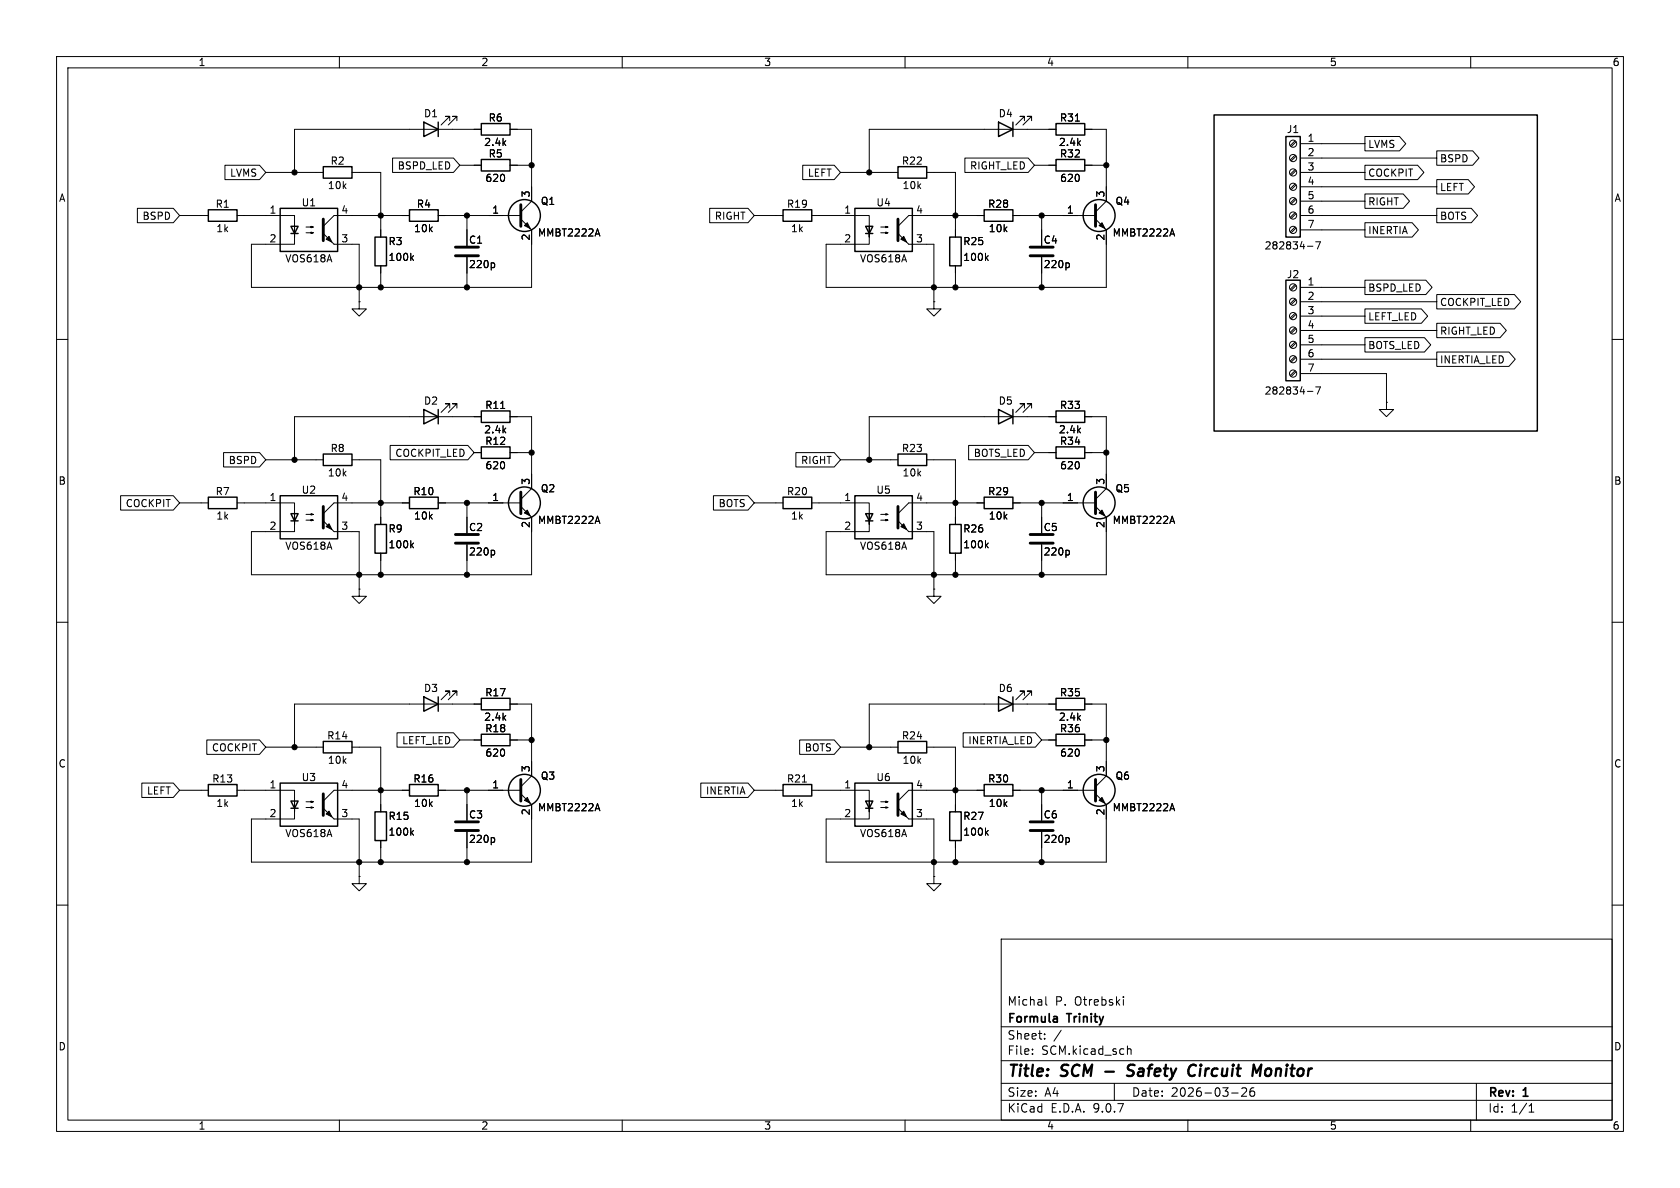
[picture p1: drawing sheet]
<svg xmlns="http://www.w3.org/2000/svg" width="297mm" height="210mm" viewBox="0 0 297 210" stroke-linecap="round" stroke-linejoin="round" font-family="sans-serif">
<g fill="none" stroke="#000" stroke-width=".18">
<path d="M10 10h277v190h-277zM12 12h273v186h-273zM60 10v2M110 10v2M160 10v2M210 10v2M260 10v2M24.3 36.8h6.3l1.1 1.3-1.1 1.3h-6.3zM31.7 38.1h5.1M39.8 29.2h6.1l1.1 1.3-1.1 1.3h-6.1zM41.9 38.1h10.2v3.8v-1.9M47 30.5h10.1"/>
<path d="M62.2 30.5h5.1v11.4M69.4 27.9h10.8l1.1 1.3-1.1 1.3h-10.8zM72.4 38.1h-13.3l-2 1.9M77.5 38.1h14.6M79.5 21.3v-.7h-.8h.8l-1.5 1.5M80.8 21.3v-.7h-.8h.8l-1.6 1.5M81.3 29.2h3.8M82.5 38.1v5.3M85.1 22.9h-33v7.6M90.2 22.9h3.8v12.7l-1.9 1.9M90.2 29.2h3.8M92.1 38.7l1.9 1.9v10.2h-49.6v-7.6h7.7v-1.9"/>
<path d="M125.5 36.8h6.7l1.1 1.3-1.1 1.3h-6.7zM133.3 38.1h5.1M141.9 29.2h5.6l1.1 1.3-1.1 1.3h-5.6zM143.5 38.1h10.2v3.8v-1.9M148.6 30.5h10.1M163.8 30.5h5.1v11.4M170.6 27.9h11.2l1.1 1.3-1.1 1.3h-11.2zM174 38.1h-13.3l-2 1.9M179.1 38.1h14.6M181.1 21.3v-.7h-.8h.8l-1.5 1.5M182.4 21.3v-.7h-.8h.8l-1.6 1.5M182.9 29.2h3.8"/>
<path d="M184.1 38.1v5.3M186.7 22.9h-33v7.6M190.1 21.4h.7M191.8 22.9h3.8v12.7l-1.9 1.9M191.8 29.2h3.8M193.7 38.7l1.9 1.9v10.2h-49.6v-7.6h7.7v-1.9M229 24.9l-.9 .8M229 27.4l-.9 .9M229 30l-.9 .8M229 32.5l-.9 .9M229 35.1l-.9 .8M229 37.6l-.9 .8"/>
<path d="M229.1 25.1l-.8 .8M229.1 27.6l-.8 .8M229.1 30.1l-.8 .9M229.1 32.7l-.8 .8M229.1 35.2l-.8 .9M229.1 37.8l-.8 .8M229.9 38.1h24.1M229.9 25.4h11.4M229.9 27.9h24.1M229.9 30.5h11.4M229.9 33h24.1M229.9 35.6h11.4"/>
<path d="M241.3 24.1h6.1l1.1 1.3-1.1 1.3h-6.1zM241.3 39.4h8.3l1.2 1.2-1.2 1.3h-8.3zM241.3 34.3h6.8l1.1 1.3-1.1 1.2h-6.8zM241.3 29.2h9.3l1.1 1.3-1.1 1.3h-9.3zM254 31.7h5.6l1.1 1.3-1.1 1.3h-5.6zM254 26.7h6.4l1.1 1.2-1.1 1.3h-6.4zM254 36.8h6.1l1.1 1.3-1.1 1.3h-6.1zM54.1 40.1h1.3l-.4 .2v-.3l.4 .1M54.1 41.1h1.3l-.4 .2v-.3l.4 .1M59.1 43.2h4.4v10.1M63.5 53.3v1.3h1.3l-1.3 1.3-1.3-1.3h1.3M63.5 53.3h.1"/>
<path d="M67.3 47v3.8M72.7 45.6l.4 .4M73.1 45.2l-.5 .5M82.5 45.5v5.3M87.2 46.5l.3 .2v.4l-.3 .2M105.3 41.4h.6M105.6 40.5l.5 1.2M155.7 40.1h1.3l-.4 .2v-.3l.4 .1M155.7 41.1h1.3l-.4 .2v-.3l.4 .1M160.7 43.2h4.4v10.1M165.1 53.3v1.3h1.3l-1.3 1.3-1.3-1.3h1.3M165.1 53.3h.1"/>
<path d="M168.9 47v3.8M174.3 45.6l.4 .4M174.7 45.2l-.5 .5M184.1 45.5v5.3M188.8 46.5l.3 .2v.4l-.3 .2M206.9 41.4h.6M207.2 40.5l.5 1.2M229 40.1l-.9 .9M229 50.3l-.9 .8M229 52.8l-.9 .9M229 55.4l-.9 .8M229 57.9l-.9 .9"/>
<path d="M229.1 40.3l-.8 .8M229.1 50.5l-.8 .8M229.1 53l-.8 .8M229.1 55.5l-.8 .9M229.1 58.1l-.8 .8M229.9 40.6h11.4M229.9 50.8h11.4M229.9 53.3h24.1M229.9 55.9h11.4M229.9 58.4h24.1M231.1 43.5h1M232.6 42.7h.8l-.5 1.3"/>
<path d="M241.3 49.5h10.8l1.1 1.3-1.1 1.3h-10.8zM241.3 59.7h10.5l1.1 1.3-1.1 1.2h-10.5zM241.3 54.6h10l1.1 1.3-1.1 1.3h-10zM254 57.1h11.2l1.1 1.3-1.1 1.3h-11.2zM254 52.1h13.7l1.1 1.2-1.1 1.3h-13.7zM10 60h2M69 78.7h13.7l1.1 1.3-1.1 1.3h-13.7zM79.5 72.1v-.7h-.8h.8l-1.5 1.5M80.8 72.1v-.7h-.8h.8l-1.6 1.5M85.1 73.7h-33v7.6M88.5 72.2h.7M90.2 73.7h3.8v12.7l-1.9 1.9"/>
<path d="M171.2 78.7h10.6l1.1 1.3-1.1 1.3h-10.6zM181.1 72.1v-.7h-.8h.8l-1.5 1.5M182.4 72.1v-.7h-.8h.8l-1.6 1.5M186.7 73.7h-33v7.6M191.8 73.7h3.8v12.7l-1.9 1.9M229 60.5l-.9 .8M229 63l-.9 .8M229 65.5l-.9 .9M229.1 60.6l-.8 .9M229.1 63.2l-.8 .8M229.1 65.7l-.8 .8M229.9 61h11.4"/>
<path d="M229.9 63.5h24.1M229.9 66h15.2v5.1M231.1 69.2h1M232.6 68.4h.8l-.5 1.3M245.1 71.1v1.3h1.3l-1.3 1.3-1.3-1.3h1.3M245.1 71.1h.1M254 62.2h12.8l1.1 1.3-1.1 1.3h-12.8zM285 60h2M21.3 87.6h9.3l1.1 1.3-1.1 1.3h-9.3zM31.7 88.9h5.1M39.5 80h6.4l1.1 1.3-1.1 1.3h-6.4zM41.9 88.9h10.2v3.8v-1.9"/>
<path d="M47 81.3h10.1M54.1 90.9h1.3l-.4 .2v-.3l.4 .1M54.1 91.9h1.3l-.4 .2v-.3l.4 .1M59.1 94h4.4v10.1M62.2 81.3h5.1v11.4M67.3 97.8v3.8M72.4 88.9h-13.3l-2 1.9M72.7 96.4l.4 .4M73.1 96l-.5 .5M77.5 88.9h14.6M82.5 88.9v5.3M82.5 96.3v5.3"/>
<path d="M83.8 80h1.3M87.2 97.3l.3 .2v.4l-.3 .2M90.2 80h3.8M92.1 89.5l1.9 1.9v10.2h-49.6v-7.6h7.7v-1.9M105.3 92.2h.6M105.6 91.3l.5 1.2M126.1 87.6h6.1l1.1 1.3-1.1 1.3h-6.1zM133.3 88.9h5.1M140.7 80h6.8l1.1 1.3-1.1 1.3h-6.8zM143.5 88.9h10.2v3.8v-1.9M148.6 81.3h10.1M155.7 90.9h1.3l-.4 .2v-.3l.4 .1"/>
<path d="M155.7 91.9h1.3l-.4 .2v-.3l.4 .1M160.7 94h4.4v10.1M163.8 81.3h5.1v11.4M168.9 97.8v3.8M174 88.9h-13.3l-2 1.9M174.3 96.4l.4 .4M174.7 96l-.5 .5M179.1 88.9h14.6M182.9 80h3.8M184.1 88.9v5.3M184.1 96.3v5.3M188.8 97.3l.3 .2v.4l-.3 .2"/>
<path d="M191.8 80h3.8M193.7 89.5l1.9 1.9v10.2h-49.6v-7.6h7.7v-1.9M206.9 92.2h.6M207.2 91.3l.5 1.2M10 110h2M63.5 104.1v1.3h1.3l-1.3 1.3-1.3-1.3h1.3M63.5 104.1h.1M165.1 104.1v1.3h1.3l-1.3 1.3-1.3-1.3h1.3M165.1 104.1h.1M285 110h2M25.1 138.4h5.5l1.1 1.3-1.1 1.3h-5.5zM31.7 139.7h5.1"/>
<path d="M36.6 130.8h9.3l1.1 1.3-1.1 1.3h-9.3zM41.9 139.7h10.2v3.8v-1.9M47 132.1h10.1M62.2 132.1h5.1v11.4M70.2 129.5h10l1.1 1.3-1.1 1.3h-10zM72.4 139.7h-13.3l-2 1.9M77.5 139.7h14.6M79.5 122.9v-.7h-.8h.8l-1.5 1.5M80.8 122.9v-.7h-.8h.8l-1.6 1.5M81.3 130.8h3.8M82.5 139.7v5.3M85.1 124.5h-33v7.6"/>
<path d="M90.2 124.5h3.8v12.7l-1.9 1.9M90.2 130.8h3.8M123.9 138.4h8.3l1.1 1.3-1.1 1.3h-8.3zM133.3 139.7h5.1M141.4 130.8h6.1l1.1 1.3-1.1 1.3h-6.1zM141.8 138.2h.8M143.5 139.7h10.2v3.8v-1.9M148.6 132.1h10.1M163.8 132.1h5.1v11.4M170.3 129.5h12.7l1.1 1.3-1.1 1.3h-12.7zM174 139.7h-13.3l-2 1.9M179.1 139.7h14.6"/>
<path d="M181.1 122.9v-.7h-.8h.8l-1.5 1.5M182.4 122.9v-.7h-.8h.8l-1.6 1.5M184.1 139.7v5.3M184.1 130.8h2.6M186.7 124.5h-33v7.6M191.8 124.5h3.8v12.7l-1.9 1.9M191.8 130.8h3.8M54.1 141.7h1.3l-.4 .2v-.3l.4 .1M54.1 142.7h1.3l-.4 .2v-.3l.4 .1M59.1 144.8h4.4v10.1M63.5 154.9v1.3h1.3l-1.3 1.3-1.3-1.3h1.3M63.5 154.9h.1"/>
<path d="M67.3 148.6v3.8M72.7 147.2l.4 .4M73.1 146.8l-.5 .5M82.5 147.1v5.3M87.2 148.1l.3 .2v.4l-.3 .2M92.1 140.3l1.9 1.9v10.2h-49.6v-7.6h7.7v-1.9M105.3 143h.6M105.6 142.1l.5 1.2M155.7 141.7h1.3l-.4 .2v-.3l.4 .1M155.7 142.7h1.3l-.4 .2v-.3l.4 .1M160.7 144.8h4.4v10.1M165.1 154.9v1.3h1.3l-1.3 1.3-1.3-1.3h1.3"/>
<path d="M165.1 154.9h.1M168.9 148.6v3.8M174.3 147.2l.4 .4M174.7 146.8l-.5 .5M184.1 147.1v5.3M188.8 148.1l.3 .2v.4l-.3 .2M193.7 140.3l1.9 1.9v10.2h-49.6v-7.6h7.7v-1.9M206.9 143h.6M207.2 142.1l.5 1.2M10 160h2M177 166h108v32h-108zM184.9 176.2v1.3l.2 .2"/>
<path d="M198.6 176.2v.1M198.6 176.7v1M285 160h2M60 198v2M110 198v2M160 198v2M177 194.5h108M177 191.5h108M177 187.5h108M177 181.5h108M182.5 186.3v.1M182.5 185.5v.1"/>
<path d="M184.7 183.6v.1M184.7 182.8v.1M187.6 182.1l-1.3 2M197 191.5v3M199.3 184.9v1.5M199.3 185.5l.2-.1 .4 .1 .1 .9M210 198v2M217.7 193.2h1.2M219.5 192.4l.6-.1 .2 .1 .1 .3-.9 1.1h.9M221.7 192.3a.59 .59 0 0 0-.7 .6v.6l.1 .2 .4 .1 .2-.1 .1-.5-.1-.3h-.5l-.2 .3M260 198v2M261 191.5v6.5"/>
<path d="M270.3 196.6h.9M270.3 195.5l.4-.4v1.5"/>
<circle cx="228.6" cy="25.4" r=".63"/>
<circle cx="228.6" cy="30.5" r=".63"/>
<circle cx="228.6" cy="33" r=".63"/>
<circle cx="228.6" cy="35.6" r=".63"/>
<circle cx="228.6" cy="38.1" r=".63"/>
<circle cx="228.6" cy="27.9" r=".63"/>
<circle cx="228.6" cy="40.6" r=".63"/>
<circle cx="228.6" cy="58.4" r=".63"/>
<circle cx="228.6" cy="50.8" r=".63"/>
<circle cx="228.6" cy="53.3" r=".63"/>
<circle cx="228.6" cy="55.9" r=".63"/>
<circle cx="228.6" cy="66" r=".63"/>
<circle cx="228.6" cy="61" r=".63"/>
<circle cx="228.6" cy="63.5" r=".63"/>
</g>
<path d="M195.4 189.4h1.5M200.3 190a.85 .85 0 0 1-1.1 .1M200.3 188.2l-.7 .1a.46 .46 0 0 0-.2 .5 .46 .46 0 0 0 .3 .4l.6 .2M211.2 190a.73 .73 0 0 1-.8 .1M211.4 188.4a.69 .69 0 0 0-1 .1M222.1 189.6l.9-1.4-.3 2M223.9 189l-.2 .3-.1 .5 .4 .4" fill="none" stroke="#000" stroke-width=".4"/>
<g fill="none" stroke="#000" stroke-width=".25">
<path d="M36.8 37.1h5.1v2h-5.1zM49.5 36.8h10.2v7.7h-10.2zM57.1 29.5h5.1v2h-5.1zM72.4 37.1h5.1v2h-5.1zM74.9 21.6l2.6 1.3-2.6 1.2zM77.5 21.6v2.5M85.1 28.2h5.1v2h-5.1zM85.1 21.8h5.1v2.1h-5.1zM138.4 37.1h5.1v2h-5.1zM151.1 36.8h10.2v7.7h-10.2zM158.7 29.5h5.1v2h-5.1zM174 37.1h5.1v2h-5.1z"/>
<path d="M176.5 21.6l2.6 1.3-2.6 1.2zM179.1 21.6v2.5M186.7 21.8h5.1v2.1h-5.1zM186.7 28.2h5.1v2h-5.1zM214.6 20.3h57.2v55.9h-57.2zM227.3 24.1h2.6v17.8h-2.6zM51.4 40h1.3l-.6 1.3zM51.4 41.3h1.3M66.3 41.9h2v5.1h-2zM153 40h1.3l-.6 1.3zM153 41.3h1.3M167.9 41.9h2v5.1h-2z"/>
<path d="M227.3 49.5h2.6v17.8h-2.6zM74.9 72.4l2.6 1.3-2.6 1.2zM77.5 72.4v2.5M85.1 72.6h5.1v2.1h-5.1zM85.1 79h5.1v2h-5.1zM176.5 72.4l2.6 1.3-2.6 1.2zM179.1 72.4v2.5M186.7 79h5.1v2h-5.1zM186.7 72.6h5.1v2.1h-5.1zM36.8 87.9h5.1v2h-5.1zM49.5 87.6h10.2v7.7h-10.2zM51.4 90.8h1.3l-.6 1.3z"/>
<path d="M51.4 92.1h1.3M57.1 80.3h5.1v2h-5.1zM66.3 92.7h2v5.1h-2zM72.4 87.9h5.1v2h-5.1zM138.4 87.9h5.1v2h-5.1zM151.1 87.6h10.2v7.7h-10.2zM153 90.8h1.3l-.6 1.3zM153 92.1h1.3M158.7 80.3h5.1v2h-5.1zM167.9 92.7h2v5.1h-2zM174 87.9h5.1v2h-5.1zM36.8 138.7h5.1v2h-5.1z"/>
<path d="M49.5 138.4h10.2v7.7h-10.2zM57.1 131.1h5.1v2h-5.1zM72.4 138.7h5.1v2h-5.1zM74.9 123.2l2.6 1.3-2.6 1.2zM77.5 123.2v2.5M85.1 123.4h5.1v2.1h-5.1zM85.1 129.8h5.1v2h-5.1zM138.4 138.7h5.1v2h-5.1zM151.1 138.4h10.2v7.7h-10.2zM158.7 131.1h5.1v2h-5.1zM174 138.7h5.1v2h-5.1zM176.5 123.2l2.6 1.3-2.6 1.2z"/>
<path d="M179.1 123.2v2.5M186.7 123.4h5.1v2.1h-5.1zM186.7 129.8h5.1v2h-5.1zM51.4 141.6h1.3l-.6 1.3zM51.4 142.9h1.3M66.3 143.5h2v5.1h-2zM153 141.6h1.3l-.6 1.3zM153 142.9h1.3M167.9 143.5h2v5.1h-2z"/>
<circle cx="92.7" cy="38.1" r="2.82"/>
<circle cx="194.3" cy="38.1" r="2.82"/>
<circle cx="92.7" cy="88.9" r="2.82"/>
<circle cx="194.3" cy="88.9" r="2.82"/>
<circle cx="92.7" cy="139.7" r="2.82"/>
<circle cx="194.3" cy="139.7" r="2.82"/>
</g>
<g fill="none" stroke="#000" stroke-width=".51">
<path d="M57.1 38.7v3.8M92.1 36.2v3.8M158.7 38.7v3.8M193.7 36.2v3.8M80.5 43.7h4.1M80.5 45.2h4.1M182.1 43.7h4.1M182.1 45.2h4.1M57.1 89.5v3.8M80.5 94.5h4.1M80.5 96h4.1M92.1 87v3.8"/>
<path d="M158.7 89.5v3.8M182.1 94.5h4.1M182.1 96h4.1M193.7 87v3.8M92.1 137.8v3.8M193.7 137.8v3.8M57.1 140.3v3.8M80.5 145.3h4.1M80.5 146.8h4.1M158.7 140.3v3.8M182.1 145.3h4.1M182.1 146.8h4.1"/>
</g>
<g fill="#000" stroke="#000" stroke-width=".18">
<path d="M92.7 39.9l.5-.5 .5 1zM194.3 39.9l.5-.5 .5 1zM57.7 42.3l.5-.5 .5 1zM57.1 41.3l2 1.9zM159.3 42.3l.5-.5 .5 1zM158.7 41.3l2 1.9zM57.7 93.1l.5-.5 .5 1zM57.1 92.1l2 1.9zM92.7 90.7l.5-.5 .5 1zM159.8 92.6l.5 1-1-.5zM158.7 92.1l2 1.9zM194.3 90.7l.5-.5 .5 1z"/>
<path d="M57.7 143.9l.5-.5 .5 1zM57.1 142.9l2 1.9zM92.7 141.5l.5-.5 .5 1zM159.3 143.9l.5-.5 .5 1zM158.7 142.9l2 1.9zM194.3 141.5l.5-.5 .5 1z"/>
<circle cx="52.1" cy="30.5" r=".46"/>
<circle cx="67.3" cy="38.1" r=".46"/>
<circle cx="82.5" cy="38.1" r=".46"/>
<circle cx="94" cy="29.2" r=".46"/>
<circle cx="153.7" cy="30.5" r=".46"/>
<circle cx="168.9" cy="38.1" r=".46"/>
<circle cx="184.1" cy="38.1" r=".46"/>
<circle cx="195.6" cy="29.2" r=".46"/>
<circle cx="63.5" cy="50.8" r=".46"/>
<circle cx="67.3" cy="50.8" r=".46"/>
<circle cx="82.5" cy="50.8" r=".46"/>
<circle cx="165.1" cy="50.8" r=".46"/>
<circle cx="168.9" cy="50.8" r=".46"/>
<circle cx="184.1" cy="50.8" r=".46"/>
<circle cx="52.1" cy="81.3" r=".46"/>
<circle cx="67.3" cy="88.9" r=".46"/>
<circle cx="82.5" cy="88.9" r=".46"/>
<circle cx="94" cy="80" r=".46"/>
<circle cx="153.7" cy="81.3" r=".46"/>
<circle cx="168.9" cy="88.9" r=".46"/>
<circle cx="184.1" cy="88.9" r=".46"/>
<circle cx="195.6" cy="80" r=".46"/>
<circle cx="63.5" cy="101.6" r=".46"/>
<circle cx="67.3" cy="101.6" r=".46"/>
<circle cx="82.5" cy="101.6" r=".46"/>
<circle cx="165.1" cy="101.6" r=".46"/>
<circle cx="168.9" cy="101.6" r=".46"/>
<circle cx="184.1" cy="101.6" r=".46"/>
<circle cx="52.1" cy="132.1" r=".46"/>
<circle cx="67.3" cy="139.7" r=".46"/>
<circle cx="82.5" cy="139.7" r=".46"/>
<circle cx="94" cy="130.8" r=".46"/>
<circle cx="153.7" cy="132.1" r=".46"/>
<circle cx="168.9" cy="139.7" r=".46"/>
<circle cx="184.1" cy="139.7" r=".46"/>
<circle cx="195.6" cy="130.8" r=".46"/>
<circle cx="63.5" cy="152.4" r=".46"/>
<circle cx="67.3" cy="152.4" r=".46"/>
<circle cx="82.5" cy="152.4" r=".46"/>
<circle cx="165.1" cy="152.4" r=".46"/>
<circle cx="168.9" cy="152.4" r=".46"/>
<circle cx="184.1" cy="152.4" r=".46"/>
</g>
<g font-size="2.8">
<text x="178" y="190.9">Title:</text>
<text x="187.7" y="190.9">SCM</text>
<text x="201" y="190.9">Safety</text>
<text x="212.5" y="190.9">Circuit</text>
<text x="224.7" y="190.9">Monitor</text>
</g>
<g font-size="2.1">
<text x="178" y="178">Michal</text>
<text x="186.5" y="178">P.</text>
<text x="190" y="178">Otrebski</text>
<text x="178" y="184">Sheet:</text>
<text x="178" y="181.2">Formula</text>
<text x="188.8" y="181.2">Trinity</text>
<text x="178" y="186.7">File:</text>
<text x="184.1" y="186.7">SCM.kicad_sch</text>
<text x="178" y="196.9">KiCad</text>
<text x="178" y="194.1">Size:</text>
<text x="184.7" y="194.1">A4</text>
<text x="185.7" y="196.9">E.D.A.</text>
<text x="193.3" y="196.9">9.0.7</text>
<text x="200" y="194.1">Date:</text>
<text x="207" y="194.1">2026-03-26</text>
<text x="263" y="194.3">Rev:</text>
<text x="263" y="196.9">Id:</text>
<text x="267.1" y="196.9">1/1</text>
<text x="269.4" y="194.3">1</text>
</g>
<g font-size="1.8">
<text x="35" y="11.9">1</text>
<text x="85" y="11.9">2</text>
<text x="135" y="11.9">3</text>
<text x="185" y="11.9">4</text>
<text x="235" y="11.9">5</text>
<text x="285" y="11.9">6</text>
<text x="74.8" y="20.9">D1</text>
<text x="86.3" y="21.7">R6</text>
<text x="176.4" y="20.9">D4</text>
<text x="187.3" y="21.7">R31</text>
<text x="227.4" y="23.7">J1</text>
<text x="58.3" y="29.3">R2</text>
<text x="85.5" y="26">2.4k</text>
<text x="86.3" y="28.1">R5</text>
<text x="159.3" y="29.3">R22</text>
<text x="187.1" y="26">2.4k</text>
<text x="187.3" y="28.1">R32</text>
<text x="231.1" y="25.1">1</text>
<text x="231.1" y="27.7">2</text>
<text x="241.8" y="26.4">LVMS</text>
<text x="254.5" y="28.9">BSPD</text>
<text x="10.3" y="35.9">A</text>
<text x="40.6" y="31.4">LVMS</text>
<text x="57.9" y="33.6">10k</text>
<text x="70.2" y="30.2">BSPD_LED</text>
<text x="85.7" y="32.4">620</text>
<text x="93.7" y="35" transform="rotate(-90 93.7 35)">3</text>
<text x="142.7" y="31.4">LEFT</text>
<text x="159.5" y="33.6">10k</text>
<text x="171.4" y="30.2">RIGHT_LED</text>
<text x="187.3" y="32.4">620</text>
<text x="195.3" y="35" transform="rotate(-90 195.3 35)">3</text>
<text x="231.1" y="30.2">3</text>
<text x="231.1" y="32.8">4</text>
<text x="231.1" y="35.3">5</text>
<text x="241.8" y="31.4">COCKPIT</text>
<text x="254.5" y="34">LEFT</text>
<text x="285.3" y="35.9">A</text>
<text x="25.1" y="39.1">BSPD</text>
<text x="38" y="36.9">R1</text>
<text x="38.1" y="41.3">1k</text>
<text x="47.6" y="37.8">1</text>
<text x="53.2" y="36.7">U1</text>
<text x="60.3" y="37.8">4</text>
<text x="73.1" y="41.3">10k</text>
<text x="73.6" y="36.9">R4</text>
<text x="86.9" y="37.8">1</text>
<text x="95.5" y="36.4">Q1</text>
<text x="126.3" y="39.1">RIGHT</text>
<text x="139" y="36.9">R19</text>
<text x="139.7" y="41.3">1k</text>
<text x="149.2" y="37.8">1</text>
<text x="154.8" y="36.7">U4</text>
<text x="161.9" y="37.8">4</text>
<text x="174.6" y="36.9">R28</text>
<text x="174.7" y="41.3">10k</text>
<text x="188.5" y="37.8">1</text>
<text x="197.1" y="36.4">Q4</text>
<text x="231.1" y="37.8">6</text>
<text x="231.1" y="40.4">7</text>
<text x="241.8" y="41.6">INERTIA</text>
<text x="241.8" y="36.5">RIGHT</text>
<text x="254.5" y="39.1">BOTS</text>
<text x="47.6" y="42.9">2</text>
<text x="50.3" y="46.6">VOS618A</text>
<text x="60.3" y="42.9">3</text>
<text x="68.6" y="43.5">R3</text>
<text x="68.6" y="46.3">100k</text>
<text x="82.8" y="43.3">C1</text>
<text x="82.8" y="47.6">220p</text>
<text x="93.7" y="42.6" transform="rotate(-90 93.7 42.6)">2</text>
<text x="95" y="42">MMBT2222A</text>
<text x="149.2" y="42.9">2</text>
<text x="151.9" y="46.6">VOS618A</text>
<text x="161.9" y="42.9">3</text>
<text x="170.2" y="43.5">R25</text>
<text x="170.2" y="46.3">100k</text>
<text x="184.4" y="43.3">C4</text>
<text x="184.4" y="47.6">220p</text>
<text x="195.3" y="42.6" transform="rotate(-90 195.3 42.6)">2</text>
<text x="196.6" y="42">MMBT2222A</text>
<text x="223.5" y="44.3">282834-7</text>
<text x="227.4" y="49.4">J2</text>
<text x="231.1" y="50.5">1</text>
<text x="231.1" y="53.1">2</text>
<text x="241.8" y="51.8">BSPD_LED</text>
<text x="231.1" y="55.6">3</text>
<text x="231.1" y="58.2">4</text>
<text x="241.8" y="56.8">LEFT_LED</text>
<text x="254.5" y="59.4">RIGHT_LED</text>
<text x="254.5" y="54.3">COCKPIT_LED</text>
<text x="231.1" y="60.7">5</text>
<text x="231.1" y="63.2">6</text>
<text x="231.1" y="65.8">7</text>
<text x="241.8" y="61.9">BOTS_LED</text>
<text x="254.5" y="64.5">INERTIA_LED</text>
<text x="74.8" y="71.7">D2</text>
<text x="176.4" y="71.7">D5</text>
<text x="223.5" y="70">282834-7</text>
<text x="85.5" y="76.8">2.4k</text>
<text x="85.7" y="72.5">R11</text>
<text x="187.1" y="76.8">2.4k</text>
<text x="187.3" y="72.5">R33</text>
<text x="40.3" y="82.2">BSPD</text>
<text x="58.3" y="80.1">R8</text>
<text x="69.8" y="81">COCKPIT_LED</text>
<text x="85.7" y="78.9">R12</text>
<text x="85.7" y="83.2">620</text>
<text x="141.5" y="82.2">RIGHT</text>
<text x="159.3" y="80.1">R23</text>
<text x="172" y="81">BOTS_LED</text>
<text x="187.3" y="78.9">R34</text>
<text x="187.3" y="83.2">620</text>
<text x="10.3" y="85.9">B</text>
<text x="22.1" y="89.9">COCKPIT</text>
<text x="38" y="87.7">R7</text>
<text x="47.6" y="88.6">1</text>
<text x="53.2" y="87.5">U2</text>
<text x="57.9" y="84.4">10k</text>
<text x="60.3" y="88.6">4</text>
<text x="73" y="87.7">R10</text>
<text x="86.9" y="88.6">1</text>
<text x="93.7" y="85.8" transform="rotate(-90 93.7 85.8)">3</text>
<text x="95.5" y="87.2">Q2</text>
<text x="126.9" y="89.9">BOTS</text>
<text x="139" y="87.7">R20</text>
<text x="149.2" y="88.6">1</text>
<text x="154.8" y="87.5">U5</text>
<text x="159.5" y="84.4">10k</text>
<text x="161.9" y="88.6">4</text>
<text x="174.6" y="87.7">R29</text>
<text x="188.5" y="88.6">1</text>
<text x="195.3" y="85.8" transform="rotate(-90 195.3 85.8)">3</text>
<text x="197.1" y="87.2">Q5</text>
<text x="285.3" y="85.9">B</text>
<text x="38.1" y="92.1">1k</text>
<text x="47.6" y="93.7">2</text>
<text x="60.3" y="93.7">3</text>
<text x="68.6" y="94.3">R9</text>
<text x="73.1" y="92.1">10k</text>
<text x="82.8" y="94.1">C2</text>
<text x="93.7" y="93.4" transform="rotate(-90 93.7 93.4)">2</text>
<text x="95" y="92.8">MMBT2222A</text>
<text x="139.7" y="92.1">1k</text>
<text x="149.2" y="93.7">2</text>
<text x="161.9" y="93.7">3</text>
<text x="170.2" y="94.3">R26</text>
<text x="174.7" y="92.1">10k</text>
<text x="184.4" y="94.1">C5</text>
<text x="195.3" y="93.4" transform="rotate(-90 195.3 93.4)">2</text>
<text x="196.6" y="92.8">MMBT2222A</text>
<text x="50.3" y="97.4">VOS618A</text>
<text x="68.6" y="97.1">100k</text>
<text x="82.8" y="98.4">220p</text>
<text x="151.9" y="97.4">VOS618A</text>
<text x="170.2" y="97.1">100k</text>
<text x="184.4" y="98.4">220p</text>
<text x="74.8" y="122.5">D3</text>
<text x="85.7" y="123.3">R17</text>
<text x="176.4" y="122.5">D6</text>
<text x="187.3" y="123.3">R35</text>
<text x="57.7" y="130.9">R14</text>
<text x="71" y="131.8">LEFT_LED</text>
<text x="85.5" y="127.6">2.4k</text>
<text x="85.7" y="129.7">R18</text>
<text x="159.3" y="130.9">R24</text>
<text x="171.1" y="131.8">INERTIA_LED</text>
<text x="187.1" y="127.6">2.4k</text>
<text x="187.3" y="129.7">R36</text>
<text x="10.3" y="135.9">C</text>
<text x="37.4" y="133">COCKPIT</text>
<text x="57.9" y="135.2">10k</text>
<text x="85.7" y="134">620</text>
<text x="93.7" y="136.6" transform="rotate(-90 93.7 136.6)">3</text>
<text x="142.2" y="133">BOTS</text>
<text x="159.5" y="135.2">10k</text>
<text x="187.3" y="134">620</text>
<text x="195.3" y="136.6" transform="rotate(-90 195.3 136.6)">3</text>
<text x="285.3" y="135.9">C</text>
<text x="25.9" y="140.7">LEFT</text>
<text x="37.4" y="138.5">R13</text>
<text x="38.1" y="142.9">1k</text>
<text x="47.6" y="139.4">1</text>
<text x="53.2" y="138.3">U3</text>
<text x="60.3" y="139.4">4</text>
<text x="73" y="138.5">R16</text>
<text x="73.1" y="142.9">10k</text>
<text x="86.9" y="139.4">1</text>
<text x="95" y="143.6">MMBT2222A</text>
<text x="95.5" y="138">Q3</text>
<text x="124.7" y="140.7">INERTIA</text>
<text x="139" y="138.5">R21</text>
<text x="139.7" y="142.9">1k</text>
<text x="149.2" y="139.4">1</text>
<text x="154.8" y="138.3">U6</text>
<text x="161.9" y="139.4">4</text>
<text x="174.6" y="138.5">R30</text>
<text x="174.7" y="142.9">10k</text>
<text x="188.5" y="139.4">1</text>
<text x="196.6" y="143.6">MMBT2222A</text>
<text x="197.1" y="138">Q6</text>
<text x="47.6" y="144.5">2</text>
<text x="50.3" y="148.2">VOS618A</text>
<text x="60.3" y="144.5">3</text>
<text x="68.6" y="145.1">R15</text>
<text x="68.6" y="147.9">100k</text>
<text x="82.8" y="144.9">C3</text>
<text x="82.8" y="149.2">220p</text>
<text x="93.7" y="144.2" transform="rotate(-90 93.7 144.2)">2</text>
<text x="149.2" y="144.5">2</text>
<text x="151.9" y="148.2">VOS618A</text>
<text x="161.9" y="144.5">3</text>
<text x="170.2" y="145.1">R27</text>
<text x="170.2" y="147.9">100k</text>
<text x="184.4" y="144.9">C6</text>
<text x="184.4" y="149.2">220p</text>
<text x="195.3" y="144.2" transform="rotate(-90 195.3 144.2)">2</text>
<text x="10.3" y="185.9">D</text>
<text x="285.3" y="185.9">D</text>
<text x="35" y="199.9">1</text>
<text x="85" y="199.9">2</text>
<text x="135" y="199.9">3</text>
<text x="185" y="199.9">4</text>
<text x="235" y="199.9">5</text>
<text x="285" y="199.9">6</text>
</g>
</svg>
